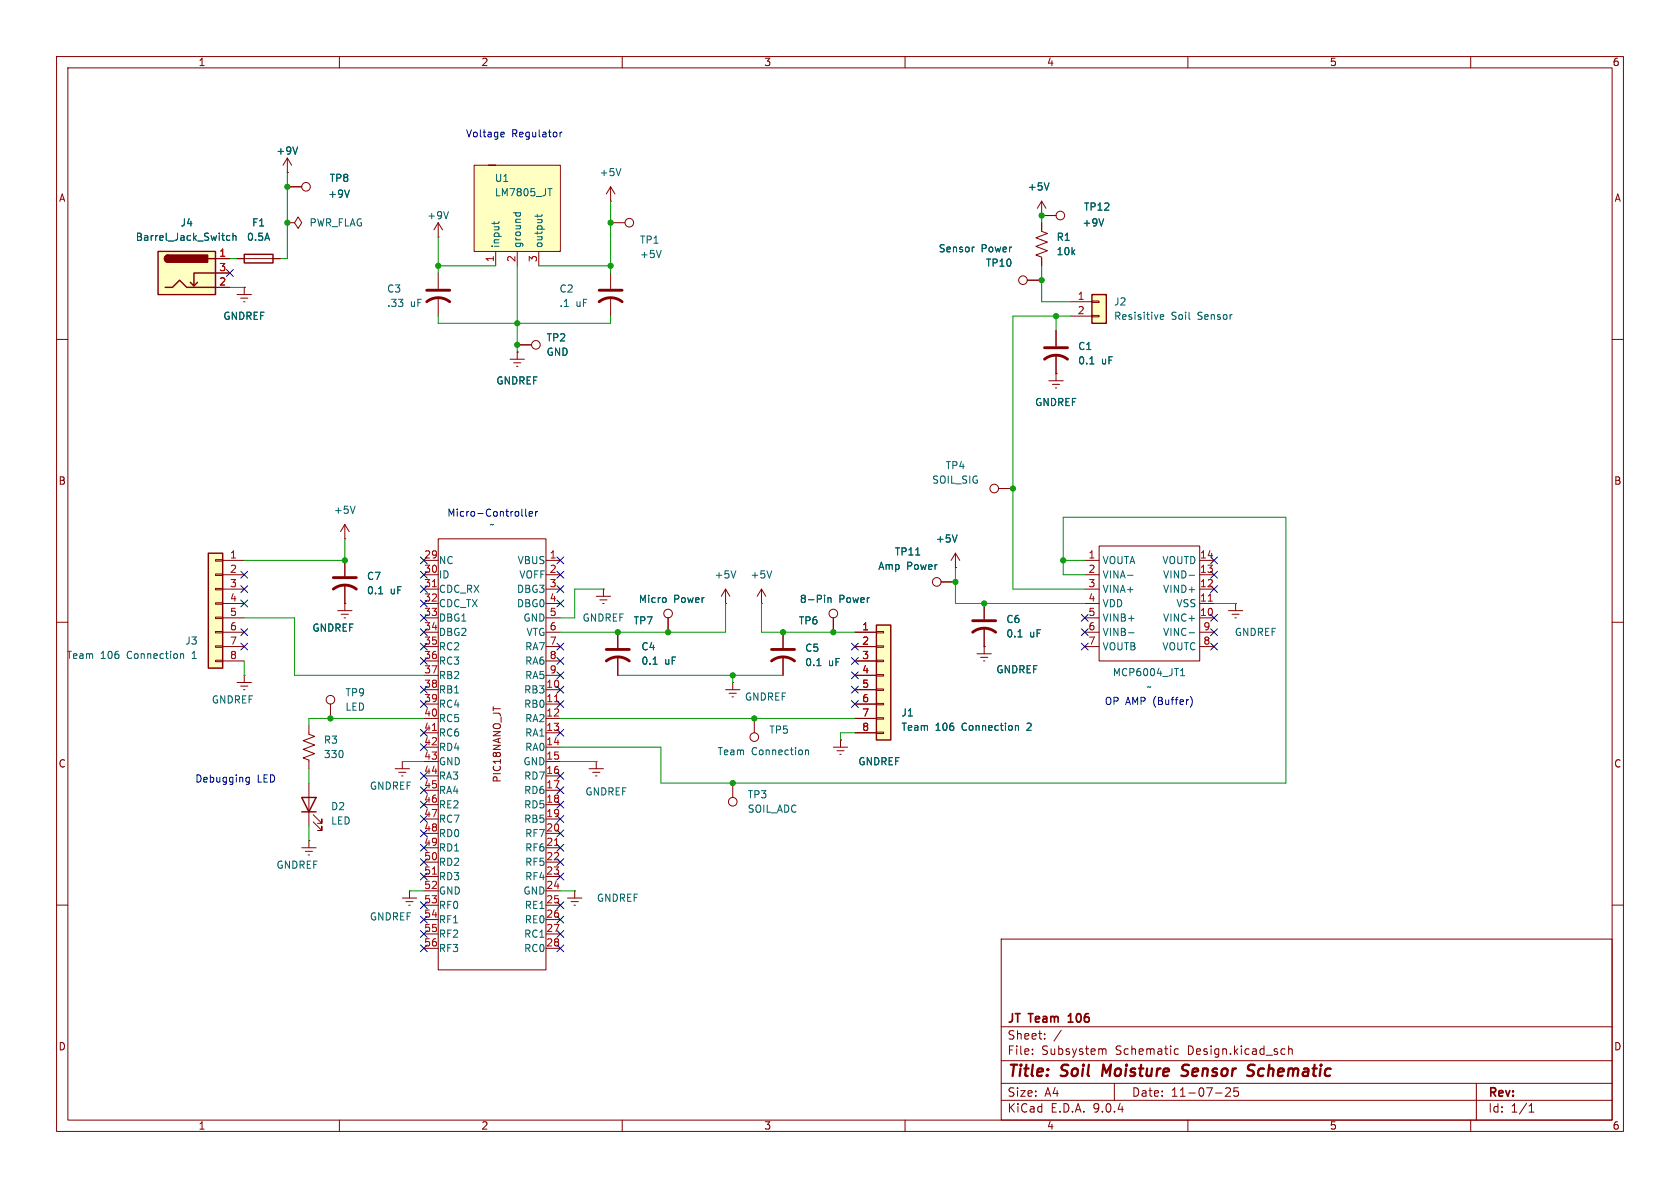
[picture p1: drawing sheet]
<svg xmlns="http://www.w3.org/2000/svg" width="297mm" height="210mm" viewBox="0 0 297 210" stroke-linecap="round" stroke-linejoin="round" font-family="sans-serif">
<g fill="none" stroke="#840000" stroke-width=".18">
<path d="M10 10h277v190h-277zM12 12h273v186h-273zM60 10v2M110 10v2M160 10v2M210 10v2M260 10v2M184.1 38.1h.1M184.1 35.6l-.7 1.2M184.1 35.6l.8 1.2M184.1 35.6v2.5M184.1 38.1h2.6"/>
<path d="M181.6 49.5h2.5M186.7 58.4v2.8M10 60h2M185.4 67.3h2.6M186.1 67.9h1.2M186.6 68.6h.2M186.7 66h.1M186.7 62.7v4.6M285 60h2M74.9 99.1h2.6M77.5 95.3h19v76.2h-19zM96.5 99.1h2.6"/>
<path d="M10 110h2M74.9 101.6h2.6M74.9 104.1h2.6M74.9 106.7h2.6M74.9 109.2h2.6M74.9 111.8h2.6M74.9 114.3h2.6M74.9 116.8h2.6M74.9 119.4h2.6M96.5 101.6h2.6M96.5 104.1h2.6M96.5 106.7h2.6"/>
<path d="M96.5 109.2h2.6M96.5 111.8h2.6M96.5 114.3h2.6M96.5 116.8h2.6M96.5 119.4h2.6M109.2 111.8v2.8M109.2 116.1v3.3M285 110h2M69.8 135.9h2.6M70.5 136.5h1.3M71 137.2h.2M71.1 134.6h.1"/>
<path d="M71.1 134.6v1.3M74.9 121.9h2.6M74.9 124.5h2.6M74.9 127h2.6M74.9 129.5h2.6M74.9 132.1h2.6M74.9 134.6h2.6M74.9 137.2h2.6M74.9 139.7h2.6M96.5 121.9h2.6M96.5 124.5h2.6M96.5 127h2.6"/>
<path d="M96.5 129.5h2.6M96.5 132.1h2.6M96.5 134.6h2.6M96.5 137.2h2.6M96.5 139.7h2.6M128.3 121.9h2.5M128.9 122.6h1.3M129.4 123.2h.3M129.5 120.7h.1M129.5 120.7v1.2M129.5 138.4v2.6M133.3 127v2.5"/>
<path d="M71.1 158.8h2.6M71.8 159.4h1.2M72.4 157.5h.1M72.4 157.5v1.3M74.9 142.2h2.6M74.9 144.8h2.6M74.9 147.3h2.6M74.9 149.9h2.6M74.9 152.4h2.6M74.9 154.9h2.6M74.9 157.5h2.6M96.5 142.2h2.6"/>
<path d="M96.5 144.8h2.6M96.5 147.3h2.6M96.5 149.9h2.6M96.5 152.4h2.6M96.5 154.9h2.6M96.5 157.5h2.6M100.3 158.8h2.6M101 159.4h1.2M101.6 157.5h.1M101.6 157.5v1.3M10 160h2M72.3 160h.2"/>
<path d="M74.9 160h2.6M74.9 162.6h2.6M74.9 165.1h2.6M74.9 167.6h2.6M96.5 160h2.6M96.5 162.6h2.6M96.5 165.1h2.6M96.5 167.6h2.6M101.5 160h.2M177 166h108v32h-108zM285 160h2M60 198v2"/>
<path d="M110 198v2M160 198v2M177 194.5h108M177 191.5h108M177 187.5h108M177 181.5h108M182.5 186.3v.1M182.5 185.5v.1M184.7 183.6v.1M184.7 182.8v.1M187.6 182.1l-1.3 2M195 185.5h.5v.9"/>
<path d="M197 191.5v3M207.7 186.3l.2 .1 .4-.1M208.3 185.5l-.4-.1-.2 .1M210 198v2M214.9 193.2h1.1M216.7 192.4l.5-.1 .3 .1v.3l-.9 1.1h.9M218.9 192.3h-.7l-.1 .7 .2-.1h.5l.2 .3-.1 .5-.2 .1-.6-.1M227 185.4l.2 .1M227.2 186.3l-.2 .1M227.8 185.5l.2-.1 .4 .1 .1 .9M227.8 184.9v1.5M260 198v2"/>
<path d="M261 191.5v6.5M270.3 196.6h.9M270.3 195.5l.4-.4v1.5"/>
<circle cx="187.5" cy="38.1" r=".76"/>
<circle cx="180.8" cy="49.5" r=".76"/>
<circle cx="133.3" cy="130.3" r=".76"/>
<circle cx="129.5" cy="141.7" r=".76"/>
</g>
<path d="M195.1 188.2l-.3 2M209.9 190a.85 .85 0 0 1-1.1 .1M209.9 188.2l-.6 .1a.46 .46 0 0 0-.3 .5 .46 .46 0 0 0 .3 .4l.6 .2M221 189.2l.3 .1a.49 .49 0 0 1 .4 .5 .49 .49 0 0 1-.5 .4M221.1 188.2l.7 .1" fill="none" stroke="#840000" stroke-width=".4"/>
<path d="M189 179.5l-.2 .1M188.8 180.7h.9" fill="none" stroke="#840000" stroke-width=".3"/>
<path d="M76.4 103.7h.8M76.4 129.1h.8M98 124h.8M76.4 154.5h.8M98 149.4h.8" fill="none" stroke="#a90000" stroke-width=".18"/>
<path d="M184.7 63.5a3.3 3.3 0 0 1 4 0M184.7 61.5h4M107.2 116.8a3.3 3.3 0 0 1 4.1 0M107.2 114.8h4.1" fill="none" stroke="#840000" stroke-width=".51"/>
<path d="M185.5 32.3l-.5 1.3M195.1 38.7l-.4 1.2M172.2 43.7h-.2M192.7 64.3h.7M115.5 117.4h.7M142.4 132.6v.8M142.4 132.7l.2-.1h.3v.8" fill="none" stroke="#006464" stroke-width=".18"/>
<path d="M193 52.1h2.6v5.1h-2.6z" fill="#ffffc2"/>
<path d="M193 52.1h2.6v5.1h-2.6z" fill="none" stroke="#840000" stroke-width=".25"/>
<g fill="none" stroke="#840000" stroke-width=".18">
<path d="M50.8 33h2.5M184.1 39.4v1.5l1.1 .4-2.1 .7 2.1 .8-2.1 .8 2.1 .7-2.1 .8 1 .4v1.5M41.9 52.1h2.5M42.5 52.7h1.3M43.1 53.3h.2M43.2 50.8h.1M43.2 50.8v1.3M189.2 53.3h3.8M189.2 55.9h3.8M193 53.2h1.3v.3h-1.3zM193 55.8h1.3v.2h-1.3zM168.9 97.8l-.8 1.3"/>
<path d="M168.9 97.8l.8 1.3M168.9 97.8v2.5M176.5 86.4h2.6M105.4 105.4h2.5M106 106h1.3M106.6 106.7h.2M106.7 104.1h.1M106.7 104.1v1.3M118.1 109.2v2.6M128.3 106.7h.1M128.3 104.1l-.8 1.3M128.3 104.1l.7 1.3"/>
<path d="M128.3 104.1v2.6M134.6 106.7h.1M134.6 104.1l-.7 1.3M134.6 104.1l.8 1.3M134.6 104.1v2.6M138.4 111.8v2.8M138.4 116.1v3.3M168.9 100.3h.1"/>
<circle cx="54.1" cy="33" r=".76"/>
<circle cx="175.8" cy="86.4" r=".76"/>
<circle cx="118.1" cy="108.5" r=".76"/>
</g>
<path d="M61.8 33.6l-.5 1.3M205.1 56l.6-.1v-.2l-.4-.1-.2 .2 .1 .6h.5M169.2 94.6l-.4 1.2M117.7 105.8v.6M130.1 100.9l-.4 1.3M136.4 100.9l-.4 1.3M144.4 117.7h.7" fill="none" stroke="#006464" stroke-width=".18"/>
<path d="M136.4 116.8a3.3 3.3 0 0 1 4.1 0M136.4 114.8h4.1" fill="none" stroke="#840000" stroke-width=".51"/>
<path d="M27.9 44.5h10.2v7.6h-10.2z" fill="#ffffc2"/>
<path d="M27.9 44.5h10.2v7.6h-10.2zM29.2 50.8h1.3l1.2-1.3 1.3 1.3h5.1M29.7 45.1a.64 .64 0 0 0-.6 .6 .64 .64 0 0 0 .6 .7M34.9 49.9l-.6 .6M36.8 45.7h1.3M38.1 48.3h-3.8v2.2l-.6-.6M43.2 45h5.1v1.5h-5.1z" fill="none" stroke="#840000" stroke-width=".25"/>
<g fill="#840000" stroke="#840000" stroke-width=".25">
<path d="M29.3 45.3l.4-.2v1.3a.63 .63 0 0 1-.6-.4 .63 .63 0 0 1 .2-.7z"/>
<path d="M29.7 45.1h7v1.3h-7z"/>
</g>
<g fill="none" stroke="#840000" stroke-width=".18">
<path d="M50.8 30.5h.1M50.8 27.9l-.8 1.3M50.8 27.9l.8 1.3M50.8 27.9v2.6M107.9 39.4h2.6M38.1 45.7h2.5M38.1 48.3h2.5M38.1 50.8h2.5M41.9 45.7h7.6M77.5 48.3v2.8M77.5 52.6v3.3M107.9 48.3v2.8"/>
<path d="M107.9 52.6v3.3M90.2 63.5h2.5M90.8 64.1h1.3M91.3 64.8h.3M91.4 62.2h.1M91.4 62.2v1.3M91.4 61h2.6M61 95.3h.1M61 92.7l-.8 1.3M61 92.7l.7 1.3M61 92.7v2.6"/>
<circle cx="111.3" cy="39.4" r=".76"/>
<circle cx="94.7" cy="61" r=".76"/>
</g>
<path d="M52.6 26l-.4 1.2M40.6 41.7l-.3-.1-.3 .3 .2 .5h.4M41.2 41.8l.2-.2 .3 .1v.8M41.2 41.2v1.3M116.9 44.3l-.4 1.2M62.8 89.5l-.4 1.2" fill="none" stroke="#006464" stroke-width=".18"/>
<path d="M75.4 53.3a3.3 3.3 0 0 1 4.1 0M75.4 51.3h4.1M105.9 53.3a3.3 3.3 0 0 1 4.1 0M105.9 51.3h4.1" fill="none" stroke="#840000" stroke-width=".51"/>
<path d="M83.8 29.2h15.3v15.3h-15.3z" fill="#ffffc2"/>
<g fill="none" stroke="#840000" stroke-width=".18">
<path d="M50.8 39.4h1.3l.6-1 .6 1-.6 1-.6-1M50.8 39.4h.1M77.5 39.4l-.8 1.2M77.5 39.4l.7 1.2M77.5 39.4v2.5M83.8 29.2h15.3v15.3h-15.3zM86.4 29.2h1.2zM107.9 35.6h.1M107.9 33l-.7 1.3M107.9 33l.8 1.3M107.9 33v2.6M77.5 41.9h.1"/>
<path d="M87.6 44.5v2.5M91.4 44.5v2.5M95.2 44.5v2.5M191.8 99.1h2.5M194.3 96.5h17.8v20.3h-17.8zM212.1 99.1h2.5M166.4 102.9h2.5M174 106.7v2.8M174 111v3.3M191.8 109.2h2.5M191.8 101.6h2.5M191.8 104.1h2.5"/>
<path d="M191.8 106.7h2.5M191.8 111.8h2.5M191.8 114.3h2.5M212.1 109.2h2.5M212.1 101.6h2.5M212.1 104.1h2.5M212.1 106.7h2.5M212.1 111.8h2.5M212.1 114.3h2.5M217.2 108h2.5M217.8 108.6h1.3M218.3 109.2h.3"/>
<path d="M218.4 106.7h.1M218.4 106.7v1.3M104.1 135.9h2.6M104.8 136.5h1.2M105.3 137.2h.2M105.4 134.6h.1M105.4 134.6v1.3"/>
<circle cx="165.6" cy="102.9" r=".76"/>
</g>
<g fill="none" stroke="#006464" stroke-width=".18">
<path d="M79.3 37.4l-.4 1.3M87.4 39.2v.5M88.2 39.2l-.2 .3h-1.1M90.7 37.6h1.3M91.2 37.6v.4M92 37.6v.4M95 37.9v.5M95.8 37.9l-.2 .3h-1M96.9 33.3h.7M109.8 29.8l-.5 1.3M161.9 98.1h.7M180 112.6h.7"/>
<path d="M199.3 101.7h1M199.5 111.9h1M208.7 119.5h.7M208.7 118.5l.4-.3v1.3M210.2 101.7h1M210.2 111.9h1"/>
</g>
<path d="M213.6 106.3h.7" fill="none" stroke="#a90000" stroke-width=".18"/>
<path d="M172 111.8a3.3 3.3 0 0 1 4 0M172 109.7h4" fill="none" stroke="#840000" stroke-width=".51"/>
<path d="M154.9 110.5h2.6v20.3h-2.6z" fill="#ffffc2"/>
<path d="M154.9 110.5h2.6v20.3h-2.6z" fill="none" stroke="#840000" stroke-width=".25"/>
<g fill="none" stroke="#840000" stroke-width=".18">
<path d="M147.3 109.2v2.6M151.1 111.8h3.8M151.1 114.3h3.8M151.1 116.8h3.8M151.1 119.4h3.8M154.9 111.6h1.3v.3h-1.3zM154.9 114.2h1.3v.2h-1.3zM154.9 116.7h1.3v.3h-1.3zM154.9 119.3h1.3v.2h-1.3zM172.7 115.6h2.6M173.4 116.2h1.2M173.9 116.8h.2"/>
<path d="M174 114.3h.1M174 114.3v1.3M147.3 132.1h2.6M148 132.7h1.2M148.5 133.4h.2M148.6 130.8h.1M148.6 130.8v1.3M151.1 121.9h3.8M151.1 124.5h3.8M151.1 127h3.8M151.1 129.5h3.8M154.9 121.8h1.3v.2h-1.3z"/>
<path d="M154.9 124.3h1.3v.3h-1.3zM154.9 126.9h1.3v.2h-1.3zM154.9 129.4h1.3v.3h-1.3z"/>
<circle cx="147.3" cy="108.5" r=".76"/>
</g>
<path d="M146.4 105.7v.8M146.4 105.8l.2-.1h.3v.8M179.6 128.3h.4l.1 .8" fill="none" stroke="#006464" stroke-width=".18"/>
<path d="M36.8 97.8h2.6v20.3h-2.6z" fill="#ffffc2"/>
<path d="M36.8 97.8h2.6v20.3h-2.6zM53.3 141h2.6l-1.3 2.5zM53.3 143.5h2.6" fill="none" stroke="#840000" stroke-width=".25"/>
<g fill="none" stroke="#840000" stroke-width=".18">
<path d="M50.8 30.5h.1M50.8 33h2.5M184.1 38.1h.1M184.1 38.1h2.6M184.1 39.4v1.2M38.1 45.7h2.5M38.1 48.3h2.5M38.1 50.8h2.5M41.9 45.7h1.3M43.2 50.8h.1M48.3 45.7h1.2M181.6 49.5h2.5"/>
<path d="M184.1 45.7v1.3M186.7 58.4v2.8M91.4 62.2h.1M91.4 61h2.6M186.7 66h.1M186.7 62.7v3.3M38.1 98.9h1.3v.3h-1.3zM39.4 99.1h3.8M61 99.1v2.8M38.1 101.5h1.3v.2h-1.3zM38.1 104h1.3v.3h-1.3zM38.1 106.6h1.3v.2h-1.3z"/>
<path d="M38.1 109.1h1.3v.2h-1.3zM38.1 111.6h1.3v.3h-1.3zM38.1 114.2h1.3v.2h-1.3zM38.1 116.7h1.3v.3h-1.3zM39.4 101.6h3.8M39.4 104.1h3.8M39.4 106.7h3.8M39.4 109.2h3.8M39.4 111.8h3.8M39.4 114.3h3.8M39.4 116.8h3.8M43.2 119.4h.1"/>
<path d="M43.2 119.4v1.3M59.7 108h2.5M60.3 108.6h1.3M60.8 109.2h.3M61 106.7h.1M61 103.4v4.6M109.2 111.8v2.8M109.2 116.1v3.3M118.1 109.2v2.6M138.4 111.8v2.8M138.4 116.1v3.3M147.3 109.2v2.6"/>
<path d="M151.1 111.8h3.8M151.1 114.3h3.8M151.1 116.8h3.8M151.1 119.4h3.8M166.4 102.9h2.5M168.9 100.3h.1M174 114.3h.1M174 106.7v2.8M174 111v3.3M41.9 120.7h2.5M42.5 121.3h1.3M43.1 121.9h.2"/>
<path d="M54.6 128.3v1.5l1 .4-2 .7 2 .8-2 .8 2 .7-2 .8 1 .4v1.5M54.6 138.4v7.7M58.4 124.5v2.5M148.6 130.8h.1M151.1 121.9h3.8M151.1 124.5h3.8M151.1 127h3.8M151.1 129.5h3.8M53.3 149.9h2.6M54 150.5h1.2M54.5 151.1h.2M54.6 148.6h.1"/>
<path d="M54.6 148.6v1.3M55.4 145.3l1.5 1.5v-.7v.7h-.8M55.4 144l1.5 1.5v-.7v.7h-.8"/>
<circle cx="58.4" cy="123.7" r=".76"/>
</g>
<g fill="none" stroke="#006464" stroke-width=".18">
<path d="M52.6 26l-.4 1.2M61.8 33.6l-.5 1.3M185.5 32.3l-.5 1.3M195.1 38.7l-.4 1.2M40.6 41.7l-.3-.1-.3 .3 .2 .5h.4M41.2 41.8l.2-.2 .3 .1v.8M41.2 41.2v1.3M172.2 43.7h-.2M192.7 64.3h.7M161.9 98.1h.7M169.2 94.6l-.4 1.2M32 115.6h.4l.1 .8"/>
<path d="M66.9 105h.8M115.5 117.4h.7M117.7 105.8v.6M144.4 117.7h.7M146.4 105.7v.8M146.4 105.8l.2-.1h.3v.8M180 112.6h.7M179.6 128.3h.4l.1 .8"/>
</g>
<path d="M58.9 104.1a3.3 3.3 0 0 1 4.1 0M58.9 102.1h4.1" fill="none" stroke="#840000" stroke-width=".51"/>
<g fill="none" stroke="#009600" stroke-width=".18">
<path d="M50.8 30.5v15.2h-1.3M107.9 35.6v12.7M184.1 38.1v1.3M40.6 50.8h2.6M40.6 45.7h1.3M77.5 47h10.1M77.5 55.9v1.3h30.4v-1.3M77.5 41.9v6.4M91.4 47v15.2M95.2 47h12.7M184.1 47v6.3h5.1M186.7 55.9v2.5"/>
<path d="M189.2 55.9h-10.1v48.2h12.7M61 95.3v3.8h-17.8M188 99.1h3.8M43.2 109.2h8.9v10.2h22.8M43.2 116.8v2.6M106.7 104.1h-5.1v5.1h-2.5M109.2 119.4h29.2M128.3 106.7v5.1h-29.2M129.5 119.4v1.3M134.6 106.7v5.1h16.5M168.9 100.3v6.4h22.9M191.8 101.6h-3.8v-10.2h39.3v47h-110.5v-6.3h-17.7"/>
<path d="M214.6 106.7h3.8M54.6 135.9v2.5M71.1 134.6h3.8M74.9 127h-20.3v1.3M99.1 134.6h6.3M99.1 127h52M151.1 129.5h-2.5v1.3M54.6 146.1v2.5M72.4 157.5h2.5M99.1 157.5h2.5"/>
</g>
<g fill="none" stroke="#000084" stroke-width=".18">
<path d="M40 47.7l1.2 1.2M41.2 47.7l-1.2 1.2M74.3 98.5l1.2 1.2M75.5 98.5l-1.2 1.2M98.5 98.5l1.2 1.2M99.7 98.5l-1.2 1.2M214 98.5l1.2 1.2M215.2 98.5l-1.2 1.2M42.6 101l1.2 1.2M42.6 113.7l1.2 1.2M42.6 103.5l1.2 1.2M42.6 106.1l1.2 1.2"/>
<path d="M42.6 111.2l1.2 1.2M43.8 101l-1.2 1.2M43.8 113.7l-1.2 1.2M43.8 103.5l-1.2 1.2M43.8 106.1l-1.2 1.2M43.8 111.2l-1.2 1.2M74.3 103.5l1.2 1.2M74.3 101l1.2 1.2M74.3 113.7l1.2 1.2M74.3 111.2l1.2 1.2M74.3 106.1l1.2 1.2M74.3 116.2l1.2 1.2"/>
<path d="M74.3 108.6l1.2 1.2M75.5 103.5l-1.2 1.2M75.5 101l-1.2 1.2M75.5 113.7l-1.2 1.2M75.5 111.2l-1.2 1.2M75.5 106.1l-1.2 1.2M75.5 116.2l-1.2 1.2M75.5 108.6l-1.2 1.2M98.5 118.8l1.2 1.2M98.5 101l1.2 1.2M98.5 103.5l1.2 1.2M98.5 106.1l1.2 1.2"/>
<path d="M98.5 113.7l1.2 1.2M98.5 116.2l1.2 1.2M99.7 118.8l-1.2 1.2M99.7 101l-1.2 1.2M99.7 103.5l-1.2 1.2M99.7 106.1l-1.2 1.2M99.7 113.7l-1.2 1.2M99.7 116.2l-1.2 1.2M150.5 113.7l1.2 1.2M150.5 116.2l1.2 1.2M150.5 118.8l1.2 1.2M151.7 113.7l-1.2 1.2"/>
<path d="M151.7 116.2l-1.2 1.2M151.7 118.8l-1.2 1.2M191.2 108.6l1.2 1.2M191.2 113.7l1.2 1.2M191.2 111.2l1.2 1.2M192.4 108.6l-1.2 1.2M192.4 113.7l-1.2 1.2M192.4 111.2l-1.2 1.2M214 113.7l1.2 1.2M214 101l1.2 1.2M214 103.5l1.2 1.2M214 111.2l1.2 1.2"/>
<path d="M214 108.6l1.2 1.2M215.2 113.7l-1.2 1.2M215.2 101l-1.2 1.2M215.2 103.5l-1.2 1.2M215.2 111.2l-1.2 1.2M215.2 108.6l-1.2 1.2M74.3 123.9l1.2 1.2M74.3 121.3l1.2 1.2M74.3 128.9l1.2 1.2M74.3 139.1l1.2 1.2M74.3 136.6l1.2 1.2M74.3 131.5l1.2 1.2"/>
<path d="M75.5 123.9l-1.2 1.2M75.5 121.3l-1.2 1.2M75.5 128.9l-1.2 1.2M75.5 139.1l-1.2 1.2M75.5 136.6l-1.2 1.2M75.5 131.5l-1.2 1.2M98.5 136.6l1.2 1.2M98.5 139.1l1.2 1.2M98.5 121.3l1.2 1.2M98.5 123.9l1.2 1.2M98.5 128.9l1.2 1.2M99.7 136.6l-1.2 1.2"/>
<path d="M99.7 139.1l-1.2 1.2M99.7 121.3l-1.2 1.2M99.7 123.9l-1.2 1.2M99.7 128.9l-1.2 1.2M150.5 123.9l1.2 1.2M150.5 121.3l1.2 1.2M151.7 123.9l-1.2 1.2M151.7 121.3l-1.2 1.2M74.3 151.8l1.2 1.2M74.3 154.3l1.2 1.2M74.3 159.4l1.2 1.2M74.3 144.2l1.2 1.2"/>
<path d="M74.3 146.7l1.2 1.2M74.3 149.3l1.2 1.2M74.3 141.6l1.2 1.2M75.5 151.8l-1.2 1.2M75.5 154.3l-1.2 1.2M75.5 159.4l-1.2 1.2M75.5 144.2l-1.2 1.2M75.5 146.7l-1.2 1.2M75.5 149.3l-1.2 1.2M75.5 141.6l-1.2 1.2M98.5 151.8l1.2 1.2M98.5 141.6l1.2 1.2"/>
<path d="M98.5 149.3l1.2 1.2M98.5 144.2l1.2 1.2M98.5 146.7l1.2 1.2M98.5 159.4l1.2 1.2M98.5 154.3l1.2 1.2M99.7 151.8l-1.2 1.2M99.7 141.6l-1.2 1.2M99.7 149.3l-1.2 1.2M99.7 144.2l-1.2 1.2M99.7 146.7l-1.2 1.2M99.7 159.4l-1.2 1.2M99.7 154.3l-1.2 1.2"/>
<path d="M74.3 164.5l1.2 1.2M74.3 167l1.2 1.2M74.3 162l1.2 1.2M75.5 164.5l-1.2 1.2M75.5 167l-1.2 1.2M75.5 162l-1.2 1.2M98.5 167l1.2 1.2M98.5 164.5l1.2 1.2M98.5 162l1.2 1.2M99.7 167l-1.2 1.2M99.7 164.5l-1.2 1.2M99.7 162l-1.2 1.2"/>
</g>
<g fill="none" stroke="#0000c2" stroke-width=".18">
<path d="M88.7 23.4h.4v.3l-.6 .1M89.1 24.1l-.4 .1M99 23.4v.8M99.4 23.4l-.4 .2M92.3 90v1.1l.1 .2M92.9 90v1.1l.2 .2M93.5 90.8l.6-.1v-.2l-.4-.1-.2 .2 .1 .6h.5M94.7 90.4v.9M95 90.4l-.3 .3M43.5 138l.2 .3 .4-.1M44.1 137.4v1l-.3 .3-.3-.1M44.1 137.5l-.4-.1-.2 .2"/>
<path d="M210.4 123.1a1.46 1.46 0 0 1 0 1.9"/>
</g>
<g fill="#009600" stroke="#009600" stroke-width=".18">
<circle cx="186.7" cy="55.9" r=".46"/>
<circle cx="179.1" cy="86.4" r=".46"/>
<circle cx="184.1" cy="49.5" r=".46"/>
<circle cx="184.1" cy="38.1" r=".46"/>
<circle cx="168.9" cy="102.9" r=".46"/>
<circle cx="109.2" cy="111.8" r=".46"/>
<circle cx="58.4" cy="127" r=".46"/>
<circle cx="61" cy="99.1" r=".46"/>
<circle cx="188" cy="99.1" r=".46"/>
<circle cx="174" cy="106.7" r=".46"/>
<circle cx="77.5" cy="47" r=".46"/>
<circle cx="107.9" cy="39.4" r=".46"/>
<circle cx="107.9" cy="47" r=".46"/>
<circle cx="91.4" cy="57.2" r=".46"/>
<circle cx="91.4" cy="61" r=".46"/>
<circle cx="50.8" cy="33" r=".46"/>
<circle cx="50.8" cy="39.4" r=".46"/>
<circle cx="147.3" cy="111.8" r=".46"/>
<circle cx="138.4" cy="111.8" r=".46"/>
<circle cx="129.5" cy="119.4" r=".46"/>
<circle cx="118.1" cy="111.8" r=".46"/>
<circle cx="129.5" cy="138.4" r=".46"/>
<circle cx="133.3" cy="127" r=".46"/>
</g>
<g font-size="2.8" fill="#840000">
<text x="178" y="190.9">Title:</text>
<text x="187.7" y="190.9">Soil</text>
<text x="195.7" y="190.9">Moisture</text>
<text x="210.6" y="190.9">Sensor</text>
<text x="223" y="190.9">Schematic</text>
</g>
<g font-size="2.1" fill="#840000">
<text x="178" y="184">Sheet:</text>
<text x="178" y="181.2">JT</text>
<text x="182" y="181.2">Team</text>
<text x="189.6" y="181.2">106</text>
<text x="178" y="186.7">File:</text>
<text x="184.1" y="186.7">Subsystem</text>
<text x="197.2" y="186.7">Schematic</text>
<text x="210.1" y="186.7">Design.kicad_sch</text>
<text x="178" y="196.9">KiCad</text>
<text x="178" y="194.1">Size:</text>
<text x="184.7" y="194.1">A4</text>
<text x="185.7" y="196.9">E.D.A.</text>
<text x="193.3" y="196.9">9.0.4</text>
<text x="200" y="194.1">Date:</text>
<text x="207" y="194.1">11-07-25</text>
<text x="263" y="194.3">Rev:</text>
<text x="263" y="196.9">Id:</text>
<text x="267.1" y="196.9">1/1</text>
</g>
<g font-size="1.8" fill="#840000">
<text x="35" y="11.9">1</text>
<text x="85" y="11.9">2</text>
<text x="135" y="11.9">3</text>
<text x="185" y="11.9">4</text>
<text x="235" y="11.9">5</text>
<text x="285" y="11.9">6</text>
<text x="10.3" y="35.9">A</text>
<text x="285.3" y="35.9">A</text>
<text x="10.3" y="85.9">B</text>
<text x="285.3" y="85.9">B</text>
<text x="10.3" y="135.9">C</text>
<text x="285.3" y="135.9">C</text>
<text x="88.7" y="138.4" transform="rotate(-90 88.7 138.4)">PIC18NANO_JT</text>
<text x="10.3" y="185.9">D</text>
<text x="285.3" y="185.9">D</text>
<text x="35" y="199.9">1</text>
<text x="85" y="199.9">2</text>
<text x="135" y="199.9">3</text>
<text x="185" y="199.9">4</text>
<text x="235" y="199.9">5</text>
<text x="285" y="199.9">6</text>
</g>
<g font-size="1.8" fill="#006464">
<text x="48.8" y="27.5">+9V</text>
<text x="57.9" y="35.2">+9V</text>
<text x="58.2" y="32.4">TP8</text>
<text x="87.4" y="34.9">LM7805_JT</text>
<text x="87.4" y="32.4">U1</text>
<text x="105.9" y="31.3">+5V</text>
<text x="181.6" y="33.9">+5V</text>
<text x="31.8" y="40.2">J4</text>
<text x="44.5" y="40.2">F1</text>
<text x="54.6" y="40.2">PWR_FLAG</text>
<text x="75.4" y="39">+9V</text>
<text x="191.3" y="40.2">+9V</text>
<text x="191.5" y="37.4">TP12</text>
<text x="23.9" y="42.8">Barrel_Jack_Switch</text>
<text x="43.6" y="42.8">0.5A</text>
<text x="88.5" y="43.9" transform="rotate(-90 88.5 43.9)">input</text>
<text x="92.3" y="43.9" transform="rotate(-90 92.3 43.9)">ground</text>
<text x="96.1" y="43.9" transform="rotate(-90 96.1 43.9)">output</text>
<text x="113" y="43.3">TP1</text>
<text x="113" y="45.8">+5V</text>
<text x="165.9" y="44.8">Sensor</text>
<text x="173.4" y="44.8">Power</text>
<text x="174.2" y="47.3">TP10</text>
<text x="186.7" y="42.8">R1</text>
<text x="186.7" y="45.3">10k</text>
<text x="68.3" y="51.9">C3</text>
<text x="98.8" y="51.9">C2</text>
<text x="39.4" y="56.7">GNDREF</text>
<text x="68.3" y="54.5">.33</text>
<text x="72.5" y="54.5">uF</text>
<text x="98.8" y="54.5">.1</text>
<text x="101.8" y="54.5">uF</text>
<text x="196.9" y="54.2">J2</text>
<text x="196.9" y="56.7">Resisitive</text>
<text x="207" y="56.7">Soil</text>
<text x="211.8" y="56.7">Sensor</text>
<text x="96.5" y="60.6">TP2</text>
<text x="96.5" y="63.1">GND</text>
<text x="190.5" y="62.1">C1</text>
<text x="190.5" y="64.6">0.1</text>
<text x="194.7" y="64.6">uF</text>
<text x="87.6" y="68.2">GNDREF</text>
<text x="182.9" y="72">GNDREF</text>
<text x="167.1" y="83.2">TP4</text>
<text x="164.7" y="85.7">SOIL_SIG</text>
<text x="58.9" y="91">+5V</text>
<text x="86.4" y="93.6">~</text>
<text x="77.5" y="99.9">NC</text>
<text x="91.4" y="99.9">VBUS</text>
<text x="155.2" y="100.9">Amp</text>
<text x="158.1" y="98.4">TP11</text>
<text x="160.3" y="100.9">Power</text>
<text x="165.3" y="96.1">+5V</text>
<text x="194.8" y="99.9">VOUTA</text>
<text x="205.4" y="99.9">VOUTD</text>
<text x="64.8" y="102.7">C7</text>
<text x="64.8" y="105.3">0.1</text>
<text x="69" y="105.3">uF</text>
<text x="77.5" y="105">CDC_RX</text>
<text x="77.5" y="107.5">CDC_TX</text>
<text x="91.3" y="105">DBG3</text>
<text x="91.3" y="107.5">DBG0</text>
<text x="91.7" y="102.5">VOFF</text>
<text x="112.8" y="106.8">Micro</text>
<text x="119.1" y="106.8">Power</text>
<text x="126.2" y="102.5">+5V</text>
<text x="132.6" y="102.5">+5V</text>
<text x="141.3" y="106.8">8-Pin</text>
<text x="148.3" y="106.8">Power</text>
<text x="194.8" y="102.5">VINA-</text>
<text x="194.8" y="105">VINA+</text>
<text x="194.8" y="107.5">VDD</text>
<text x="205.5" y="102.5">VIND-</text>
<text x="205.5" y="105">VIND+</text>
<text x="207.9" y="107.5">VSS</text>
<text x="55.1" y="111.9">GNDREF</text>
<text x="77.5" y="110.1">DBG1</text>
<text x="77.5" y="112.6">DBG2</text>
<text x="92.4" y="110.1">GND</text>
<text x="93" y="112.6">VTG</text>
<text x="102.9" y="110.1">GNDREF</text>
<text x="111.9" y="110.6">TP7</text>
<text x="141.1" y="110.6">TP6</text>
<text x="177.8" y="110.3">C6</text>
<text x="177.8" y="112.9">0.1</text>
<text x="182" y="112.9">uF</text>
<text x="194.8" y="110.1">VINB+</text>
<text x="194.8" y="112.6">VINB-</text>
<text x="205.5" y="110.1">VINC+</text>
<text x="205.5" y="112.6">VINC-</text>
<text x="218.2" y="112.6">GNDREF</text>
<text x="11.7" y="116.7">Team</text>
<text x="17.7" y="116.7">106</text>
<text x="22.5" y="116.7">Connection</text>
<text x="32.7" y="114.1">J3</text>
<text x="34.2" y="116.7">1</text>
<text x="77.5" y="115.2">RC2</text>
<text x="77.5" y="117.7">RC3</text>
<text x="92.7" y="115.2">RA7</text>
<text x="92.7" y="117.7">RA6</text>
<text x="113.3" y="115.2">C4</text>
<text x="113.3" y="117.7">0.1</text>
<text x="117.5" y="117.7">uF</text>
<text x="142.2" y="115.4">C5</text>
<text x="142.2" y="118">0.1</text>
<text x="146.4" y="118">uF</text>
<text x="176" y="119.2">GNDREF</text>
<text x="194.8" y="115.2">VOUTB</text>
<text x="196.6" y="119.7">MCP6004_JT1</text>
<text x="205.4" y="115.2">VOUTC</text>
<text x="37.3" y="124.6">GNDREF</text>
<text x="61" y="123.3">TP9</text>
<text x="61" y="125.8">LED</text>
<text x="77.5" y="120.2">RB2</text>
<text x="77.5" y="122.8">RB1</text>
<text x="77.5" y="125.3">RC4</text>
<text x="92.6" y="122.8">RB3</text>
<text x="92.6" y="125.3">RB0</text>
<text x="92.7" y="120.2">RA5</text>
<text x="131.6" y="124.1">GNDREF</text>
<text x="202.6" y="122.3">~</text>
<text x="57.2" y="131.7">R3</text>
<text x="77.5" y="127.9">RC5</text>
<text x="77.5" y="130.4">RC6</text>
<text x="92.7" y="127.9">RA2</text>
<text x="92.7" y="130.4">RA1</text>
<text x="135.9" y="129.9">TP5</text>
<text x="159.3" y="126.8">J1</text>
<text x="159.3" y="129.4">Team</text>
<text x="165.3" y="129.4">106</text>
<text x="170.1" y="129.4">Connection</text>
<text x="181.8" y="129.4">2</text>
<text x="57.2" y="134.2">330</text>
<text x="77.5" y="132.9">RD4</text>
<text x="77.5" y="135.5">GND</text>
<text x="92.4" y="135.5">GND</text>
<text x="92.7" y="132.9">RA0</text>
<text x="126.8" y="133.7">Team</text>
<text x="132.8" y="133.7">Connection</text>
<text x="151.6" y="135.5">GNDREF</text>
<text x="58.4" y="143.4">D2</text>
<text x="65.3" y="139.8">GNDREF</text>
<text x="77.5" y="138">RA3</text>
<text x="77.5" y="140.6">RA4</text>
<text x="77.5" y="143.1">RE2</text>
<text x="92.6" y="138">RD7</text>
<text x="92.6" y="140.6">RD6</text>
<text x="92.6" y="143.1">RD5</text>
<text x="103.4" y="140.8">GNDREF</text>
<text x="132.1" y="141.3">TP3</text>
<text x="132.1" y="143.9">SOIL_ADC</text>
<text x="58.4" y="146">LED</text>
<text x="77.5" y="145.6">RC7</text>
<text x="77.5" y="148.2">RD0</text>
<text x="92.6" y="145.6">RB5</text>
<text x="92.7" y="148.2">RF7</text>
<text x="48.8" y="153.8">GNDREF</text>
<text x="77.5" y="150.7">RD1</text>
<text x="77.5" y="153.3">RD2</text>
<text x="77.5" y="155.8">RD3</text>
<text x="92.7" y="150.7">RF6</text>
<text x="92.7" y="153.3">RF5</text>
<text x="92.7" y="155.8">RF4</text>
<text x="77.5" y="158.3">GND</text>
<text x="77.5" y="160.9">RF0</text>
<text x="92.4" y="158.3">GND</text>
<text x="92.7" y="160.9">RE1</text>
<text x="105.4" y="159.6">GNDREF</text>
<text x="65.3" y="162.9">GNDREF</text>
<text x="77.5" y="163.4">RF1</text>
<text x="77.5" y="166">RF2</text>
<text x="92.6" y="166">RC1</text>
<text x="92.7" y="163.4">RE0</text>
<text x="77.5" y="168.5">RF3</text>
<text x="92.6" y="168.5">RC0</text>
</g>
<g font-size="1.8" fill="#0000c2">
<text x="82.3" y="24.5">Voltage</text>
<text x="90.5" y="24.5">Regulator</text>
<text x="79" y="91.5">Micro-Controller</text>
<text x="195.2" y="124.8">OP AMP (Buffer)</text>
<text x="34.4" y="138.5">Debugging</text>
<text x="45.4" y="138.5">LED</text>
</g>
<g font-size="1.8" fill="#a90000">
<text x="38.7" y="45.5">1</text>
<text x="87.4" y="46.4" transform="rotate(-90 87.4 46.4)">1</text>
<text x="91.2" y="46.4" transform="rotate(-90 91.2 46.4)">2</text>
<text x="95" y="46.4" transform="rotate(-90 95 46.4)">3</text>
<text x="38.7" y="48">3</text>
<text x="38.7" y="50.5">2</text>
<text x="190.4" y="53.1">1</text>
<text x="190.4" y="55.6">2</text>
<text x="40.6" y="98.8">1</text>
<text x="40.6" y="101.3">2</text>
<text x="74.9" y="98.8">29</text>
<text x="74.9" y="101.3">30</text>
<text x="97.1" y="98.8">1</text>
<text x="97.1" y="101.3">2</text>
<text x="192.3" y="98.8">1</text>
<text x="192.3" y="101.3">2</text>
<text x="212" y="98.8">14</text>
<text x="212" y="101.3">13</text>
<text x="40.6" y="103.9">3</text>
<text x="40.6" y="106.4">4</text>
<text x="74.9" y="103.9">31</text>
<text x="74.9" y="106.4">32</text>
<text x="77.5" y="102.5">ID</text>
<text x="97.1" y="103.9">3</text>
<text x="97.1" y="106.4">4</text>
<text x="192.3" y="103.9">3</text>
<text x="192.3" y="106.4">4</text>
<text x="212" y="103.9">12</text>
<text x="212" y="106.4">11</text>
<text x="40.6" y="109">5</text>
<text x="40.6" y="111.5">6</text>
<text x="74.9" y="109">33</text>
<text x="74.9" y="111.5">34</text>
<text x="97.1" y="109">5</text>
<text x="97.1" y="111.5">6</text>
<text x="152.3" y="111.5">1</text>
<text x="192.3" y="109">5</text>
<text x="192.3" y="111.5">6</text>
<text x="212" y="109">10</text>
<text x="212.7" y="111.5">9</text>
<text x="40.6" y="114">7</text>
<text x="40.6" y="116.6">8</text>
<text x="74.9" y="114">35</text>
<text x="74.9" y="116.6">36</text>
<text x="74.9" y="119.1">37</text>
<text x="97.1" y="114">7</text>
<text x="97.1" y="116.6">8</text>
<text x="97.1" y="119.1">9</text>
<text x="152.3" y="114">2</text>
<text x="152.3" y="116.6">3</text>
<text x="152.3" y="119.1">4</text>
<text x="192.3" y="114">7</text>
<text x="212.7" y="114">8</text>
<text x="74.9" y="121.7">38</text>
<text x="74.9" y="124.2">39</text>
<text x="96.5" y="121.7">10</text>
<text x="96.5" y="124.2">11</text>
<text x="152.3" y="121.7">5</text>
<text x="152.3" y="124.2">6</text>
<text x="74.9" y="126.7">40</text>
<text x="74.9" y="129.3">41</text>
<text x="74.9" y="131.8">42</text>
<text x="96.5" y="126.7">12</text>
<text x="96.5" y="129.3">13</text>
<text x="96.5" y="131.8">14</text>
<text x="152.3" y="126.7">7</text>
<text x="152.3" y="129.3">8</text>
<text x="74.9" y="134.4">43</text>
<text x="74.9" y="136.9">44</text>
<text x="96.5" y="134.4">15</text>
<text x="96.5" y="136.9">16</text>
<text x="74.9" y="139.4">45</text>
<text x="74.9" y="142">46</text>
<text x="96.5" y="139.4">17</text>
<text x="96.5" y="142">18</text>
<text x="74.9" y="144.5">47</text>
<text x="74.9" y="147.1">48</text>
<text x="74.9" y="149.6">49</text>
<text x="96.5" y="144.5">19</text>
<text x="96.5" y="147.1">20</text>
<text x="96.5" y="149.6">21</text>
<text x="74.9" y="152.1">50</text>
<text x="74.9" y="154.7">51</text>
<text x="96.5" y="152.1">22</text>
<text x="96.5" y="154.7">23</text>
<text x="74.9" y="157.2">52</text>
<text x="74.9" y="159.8">53</text>
<text x="96.5" y="157.2">24</text>
<text x="96.5" y="159.8">25</text>
<text x="74.9" y="162.3">54</text>
<text x="74.9" y="164.8">55</text>
<text x="74.9" y="167.4">56</text>
<text x="96.5" y="162.3">26</text>
<text x="96.5" y="164.8">27</text>
<text x="96.5" y="167.4">28</text>
</g>
</svg>
